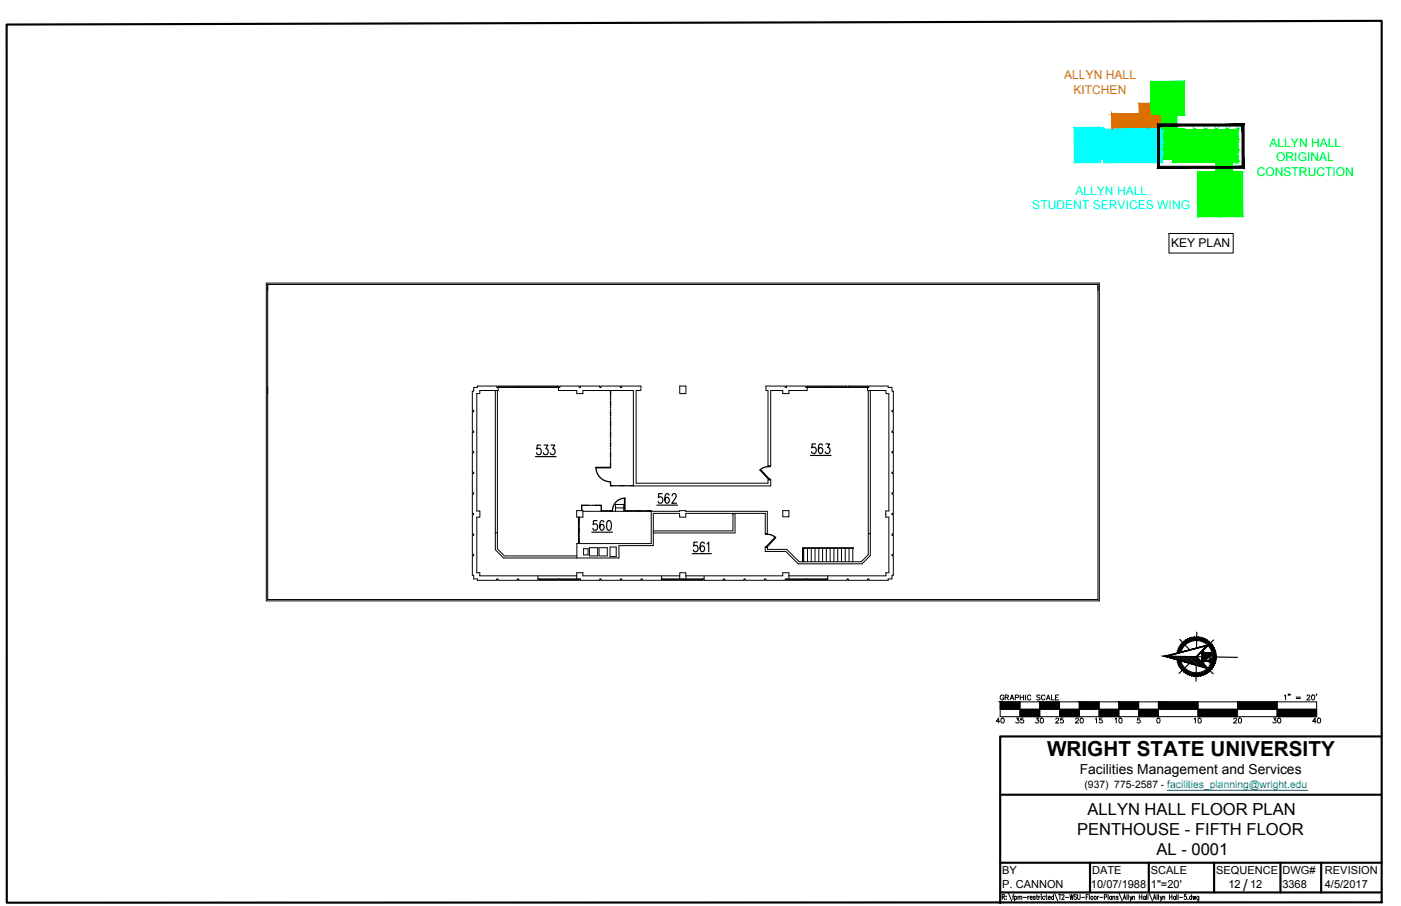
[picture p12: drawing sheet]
<svg xmlns="http://www.w3.org/2000/svg" width="432mm" height="279mm" viewBox="0 0 432 279" stroke-linecap="round" stroke-linejoin="round" font-family="sans-serif">
<!-- layer: A-EXISTING -->
<g fill="none" stroke="#000" stroke-width=".31">
<path d="M82.1 87.3h256.7v98h-256.7zM82.5 87.7h255.9v97.2h-255.9zM153.5 119.3h5.9M159.4 119.5v-.4h-5.9v.4h-.4v-.4h-5.9v.4h-1.2v1.1h-.4v6h.4v.4h-.4v5.9h.4v.4h-.4v6h.4v.4h-.4v5.9h.4v.4h-.4v6h.4v.4h-.4v5.9h.4v.4h-.4v6h.4v.4h-.4v5.9h.4v.4h-.4v6h.4v1.1h1.2v.5h5.9v-.5h.4v.5h5.9v-.5h.5v.5h5.9v-.5h.4v.5h5.9v-.5h.5v.5h5.9v-.5h.4v.5h5.9v-.5h.5v.5h5.9v-.5h.4v.5h5.9v-.5h.5v.5h5.9v-.5h.4v.5h5.9v-.5h.5v.5h5.9v-.5h.4v.5h5.9v-.5h.5v.5h5.9v-.5h.4v.5h5.9v-.5h.5v.5h5.9v-.5h.4v.5h5.9v-.5h.5v.5h5.9v-.5h.4v.5h5.9v-.5h.5v.5h5.9v-.5h.4v.5h5.9v-.5h1.2v-1.1h.4v-6h-.4v-.4h.4v-5.9h-.4v-.4h.4v-6h-.4v-.4h.4v-5.9h-.4v-.4h.4v-6h-.4v-.4h.4v-5.9h-.4v-.4h.4v-6h-.4v-.4h.4v-5.9h-.4v-.4h.4v-6h-.4v-1.1h-1.2v-.4h-5.9v.4h-.4v-.4h-5.9v.4M159.9 119.5v-.4h5.9v.4M159.9 119.3h5.9M166.2 119.5v-.4h5.9v.4h.5v-.4h5.9v.4h.4v-.4h5.9v.4h.5v-.4h5.9v.4h.4v-.4h5.9v1.3h-1.4v28.6h40.6v-1.1h.8v2h-43.5M166.2 119.3h5.9M209.5 119.1h1.9v2.3h-1.9zM248.8 119.3h5.9M254.7 119.5v-.4h-5.9v.4h-.5v-.4h-5.9v.4h-.4v-.4h-5.9v1.3h.6v23.3h.8v-23.3h3.8v1h1.9v-1h5.6v-.9h18.6v.9h5.6v1h1v36.2h-1v1.9h1v17.1h-1v1h-29.8M255.1 119.5v-.4h5.9v.4"/>
<path d="M255.1 119.3h5.9M261.5 119.3h5.9M152.7 120.4v43.9M153.3 120.4v48.9l2.2 2.1h22.3M188.1 120.4v1.6M188.1 122.3v.3M188.1 122.9v.3M188.1 123.6v1.6M188.1 125.5v.3M188.1 126.1v.3M188.1 126.7v1.6M188.1 128.6v.4"/>
<path d="M188.1 129.3v.3M188.1 129.9v1.6M188.1 131.8v.3M188.1 132.5v.3M188.1 133.1v1.6M188.1 135v.3M188.1 135.6v.3M188.1 136.3v1.6M188.1 138.2v.3M188.1 138.8v.3M188.1 139.4v1.6M188.2 120.4v1.6"/>
<path d="M188.2 122.3v.3M188.2 122.9v.3M188.2 123.6v1.6M188.2 125.5v.3M188.2 126.1v.3M188.2 126.7v1.6M188.2 128.6v.4M188.2 129.3v.3M188.2 129.9v1.6M188.2 131.8v.3M188.2 132.5v.3M188.2 133.1v1.6"/>
<path d="M188.2 135v.3M188.2 135.6v.3M188.2 136.3v1.6M188.2 138.2v.3M188.2 138.8v.3M188.2 139.4v1.6M267.6 120.4v44.2M268.2 120.4v50.9l-2.5 2.6h-19.7l-3.8-3.8h-6.3v-1.5h.6l-.2-.2M177.8 157.5h1.9v2h-1.9zM178.3 159.5v8.1M178.4 159.5v1.7M178.6 159.5v1.7"/>
<path d="M179.7 157.7h29.8v-.2h1.9v.2h25.1v6.9h-.6v-6.3h-24.5v1.2h-1.9v-1.2h-8.1v10h-10.6v3.8h-35.6l-2.5-2.6v-5.2h.6M181.5 155.8h-2.3v1.7M181.5 155.9h-2.2v1.6M181.8 155.8h.3M181.8 155.9h.3M182.4 155.8h.4M182.4 155.9h.4M183.1 155.8h2.3v1.8M183.1 155.9h2.2v1.7h.9M185.3 157.5h.9M186.6 157.5h.3M186.6 157.6h.3"/>
<path d="M187.2 157.5h.3M187.2 157.6h.3M187.8 157.5h1l-1 .1M188.1 141.3v.4M188.1 142v.3M188.1 142.6v1.6M188.2 142.6l-.1 1.5M188.2 141.3v.4M188.2 142v.3M189.3 149.7h-1.1l-.1-1.1v1.3h1.2M189.6 149.9h.3M189.7 149.7h.3"/>
<path d="M189.7 157.7v-2.1h2.5v2.1M189.7 156.6h2.5M190.2 149.9h.4M190.3 149.7h.3M190.9 149.9h1.6M190.9 149.7h1.6M192.5 157.5h1.8M192.6 157.5l1.7 .1M192.8 149.9h.3M192.8 149.7h.4M193.4 149.9h.3M193.5 149.7h.3"/>
<path d="M194.1 149.7h1.1M194.6 157.5h.3M194.6 157.6h.3M195.2 149.9v-29.5h-15.5v1h-1.9v-1h-5.7v-.9h-18.6v.9h-5.6v1h-.9v36.2h.9v1.9h-.9v17.1h.9v1h29.9M195.2 157.5h.4M195.2 157.6h.4M195.9 157.5h1.6M195.9 157.6h1.6M197.8 157.5h.3M197.8 157.6h.3M198.4 157.5h.3M198.4 157.6h.3"/>
<path d="M199 157.5h1.7M199 157.6h1.7M200.7 157.7v9.9h-22.9v4.5M225.9 158.3v5.4h-24.5M226.5 158.3v6.1h-25.1M236.8 143.7h.6v.2h-.6zM237 147.6l-.2 .1h.6v.2h-.6v-.2M241.3 157.5h1.9v1.9h-1.9zM273 158.5h.1M165.8 177.6v.9M166.2 178.5h5.9M166.2 178.7h5.9"/>
<path d="M172.6 178.5h5.9M172.6 178.7h5.9M178.4 161.5v.3M178.4 162.1v.3M178.4 162.8v1.6M178.4 164.7v.3M178.4 165.3v.3M178.4 165.9v1.7M178.6 161.5v.3M178.6 162.1v.3M178.6 162.8v1.6M178.6 164.7v.3"/>
<path d="M178.6 165.3v.3M178.6 165.9v1.7M179.9 169.2h1.3v1.9h-1.3zM181.7 168.9h2.5v2.5h-2.5zM184.6 168.9h2.6v2.5h-2.6zM188 168.7h1.9v3h-1.9zM203.9 177.6v.9M204.3 178.5h5.9M204.3 178.7h5.9M209.5 177.6v-1h1.9v1M209.5 177.6h-29.8v-1h-1.9v1.9M209.5 177.6v.9"/>
<path d="M210.7 178.5h5.9M210.7 178.7h5.9M211.4 177.6h29.9v-1h1.9v1.9M211.4 177.6v.9M217 177.6v.9M235.9 164.6h.6v.2h-.6zM242.4 178.5h5.9M242.4 178.7h5.9M247.3 173.2v-4.3h15.7v.2h-15.4v4.1M247.7 169.1v4.1M248.8 178.5h5.9M248.8 178.7h5.9"/>
<path d="M248.9 169.1v4.1M250 169.1v4.1M251.2 169.1v4.1M252.4 169.1v4.1M253.5 169.1v4.1M254.7 169.1v4.1M255.1 177.6v.9M255.9 169.1v4.1M257 169.1v4.1M258.2 169.1v4.1M259.3 169.1v4.1M260.5 169.1v4.1"/>
<path d="M261.7 169.1v4.1M262.8 169.1v4.1M268.2 164.6h-.6v6.5l-2.2 2.1h-19.1l-3.8-3.8h-6v-.6h-.6h.6v-.2"/>
</g>
<!-- layer: A-DOOR -->
<path d="M183.7 144.1a4.4 4.4 0 0 0 4.4 4.5M188.1 144.1h-4.4l4.4 .1M192.6 153.6a3.8 3.8 0 0 0-3.8 3.9M192.6 153.7l-.1 3.8M192.6 153.7v3.8M234.4 144.8l2.6 2.8M236.8 143.9l-1.4 .3-1.2 .7 2.6 2.8M236.5 164.8l1.3 .2 1.2 .8M238.9 165.7l-2.6 2.7M239.1 165.8l-2.6 2.8" fill="none" stroke="#000" stroke-width=".4"/>
<!-- layer: ROOM-NUMBER -->
<g fill="none" stroke="#000" stroke-width=".36">
<path d="M166.6 137.3h-1l-.1 1.2a.94 .94 0 0 1 1.4 .6 .94 .94 0 0 1-1 1.1l-.5-.5M167.7 137.3h1.2l-.7 1.1a.87 .87 0 0 1 .7 1.2 .87 .87 0 0 1-1.3 .3l-.1-.2M169.8 137.3h1.2l-.7 1.1a.87 .87 0 0 1 .7 1.2 .87 .87 0 0 1-1.3 .3l-.1-.2M251.4 136.9h-1.1l-.1 1.3a.94 .94 0 0 1 1.5 .5 .94 .94 0 0 1-1.1 1.2l-.5-.6M253.5 137.3l-.1-.3-.6-.1a2.29 2.29 0 0 0-.3 2.8 .81 .81 0 0 0 1.1-.8 .81 .81 0 0 0-1.1-.7l-.3 .7M254.5 136.9h1.2l-.6 1.1a.87 .87 0 0 1 .7 1.2 .87 .87 0 0 1-1.4 .4l-.1-.3M165 140.8h6.4M202.5 155.8h6.3M204.1 152.2h-1.1l-.1 1.3a.94 .94 0 0 1 1.5 .5 .94 .94 0 0 1-1.1 1.2l-.5-.6M206.2 152.6l-.1-.2-.5-.2a2.32 2.32 0 0 0-.4 2.9 .82 .82 0 0 0 1.1-.8 .82 .82 0 0 0-1.1-.8l-.3 .7M207.2 152.9l.1-.4a.68 .68 0 0 1 .9-.1 .68 .68 0 0 1 .1 1l-1.3 1.8h1.5M249.8 140.5h6.3"/>
<path d="M182.4 164.1h6.3M184 160.6h-1.1l-.1 1.2a.94 .94 0 0 1 1.5 .6 .94 .94 0 0 1-1 1.1l-.6-.5M186.1 161l-.1-.3-.5-.1a2.29 2.29 0 0 0-.3 2.8 .81 .81 0 0 0 1-.8 .81 .81 0 0 0-1-.8l-.4 .7M187.3 160.7l.5-.1a2.02 2.02 0 0 1 0 2.9h-.2a2.29 2.29 0 0 1-.3-2.8zM213.3 170.7h6M214.9 167.2h-1l-.1 1.3a.94 .94 0 0 1 1.4 .5 .94 .94 0 0 1-1 1.2l-.5-.6M217.1 167.6l-.1-.3-.6-.1a2.29 2.29 0 0 0-.3 2.8 .81 .81 0 0 0 1.1-.8 .81 .81 0 0 0-1.1-.7l-.3 .7M217.9 167.8l.5-.6v3"/>
</g>
<!-- layer: BORDER -->
<path d="M2 7.6l423.8-1.2v271.9l-423.7 .1zM425.8 227.1h-117.5v51.5M308.3 245.1h117.5M308.3 275.2h117.5M308.3 266.1h117.5M336 266.1v9.1M354.1 266.1v9.1M374.2 266.1v9.1M394.6 266.1v9.1M407.2 266.1v9.1" fill="none" stroke="#000" stroke-width=".66"/>
<!-- layer: BORDER-NOTE -->
<path d="M359.8 243.7h43.1" fill="none" stroke="#007095" stroke-width=".36"/>
<g fill="none" stroke="#000" stroke-width=".31">
<path d="M308.9 276.6l.7-.1v-.6h-.7v1.5M309.3 276.6l.4 .8M310.1 276.4h.1M310.1 277.3h.1M310.9 275.6l.9 2.3M312.1 276.4h.4M312.5 275.9l-.3 .3v1.2M312.7 276.6l.1-.1a.45 .45 0 0 1 .6 .4 .45 .45 0 0 1-.6 .4l-.1-.1M312.7 276.4v1.5M313.7 276.7l.3-.3 .3 .1v.9M313.7 276.4v1M314.3 276.7l.3-.3 .3 .1 .1 .9"/>
<path d="M315.4 276.7h1M316.8 276.4v1M317.2 276.4l-.4 .4M317.5 276.8h.6l-.1-.3a.44 .44 0 0 0-.5 .4 .44 .44 0 0 0 .5 .4l.1-.1M319.1 276.6l-.2-.2-.4 .2 .5 .4v.3l-.3 .1-.2-.2M319.4 276.4h.4M319.6 275.9v1.2l.2 .3M320.2 276.4v1M320.6 276.4l-.4 .4M320.9 275.9h.1M320.9 276.4v1M322 276.6l-.1-.1a.44 .44 0 0 0-.6 .4 .44 .44 0 0 0 .6 .4l.1-.1"/>
<path d="M322.3 276.4h.4M322.5 275.9v1.2l.2 .3M323.1 276.8h.6l-.1-.3a.45 .45 0 0 0-.5 .4 .45 .45 0 0 0 .5 .4l.1-.1M324.7 276.6l-.1-.1a.45 .45 0 0 0-.6 .4 .45 .45 0 0 0 .6 .4l.1-.1M324.7 275.9v1.5M325.1 275.6l.9 2.3M326.3 275.9h.7M326.7 275.9v1.5M327.3 276.2l.1-.2a.35 .35 0 0 1 .5 0 .35 .35 0 0 1 0 .5l-.6 .9h.7M328.3 276.7h1M329.7 275.9l.3 1.5 .3-1.5 .3 1.5 .2-1.5M331.8 276.1l-.3-.2-.4 .2v.3l.5 .3a.41 .41 0 0 1 .1 .6 .41 .41 0 0 1-.6-.1"/>
<path d="M332.1 275.9v1.1l.4 .4 .4-.2v-1.3M333.3 276.7h1M334.8 276.6h.4M335.5 275.9h-.7v1.5M335.7 275.9v1.5M338.2 276.4v1M338.7 276.4l-.5 .4M339 276.7h.9M340.4 276.7l.7-.2-.1-.6h-.6v1.5M341.5 275.9v1.5M342.6 276.6l-.1-.1a.45 .45 0 0 0-.6 .4 .45 .45 0 0 0 .6 .4l.1-.1M342.6 276.4v1"/>
<path d="M343 276.7l.3-.3 .2 .1 .1 .9M343 276.4v1M344.6 276.6l-.2-.2-.4 .2 .6 .4v.3l-.4 .1-.2-.2M344.9 275.6l1 2.3M346.1 277.4l.5-1.5 .4 1.5M346.3 276.9h.6M347.3 275.9v1.5M347.8 275.9v1.5M348.2 276.4l.4 1 .3-1M348.6 277.4l-.4 .5M349.1 276.7l.2-.3 .3 .1 .1 .9M349.1 276.4v1"/>
<path d="M351.1 276.6h.8M351.1 275.9v1.5M351.9 275.9v1.5M353 276.6l-.1-.1a.45 .45 0 0 0-.6 .4 .45 .45 0 0 0 .6 .4l.1-.1M353 276.4v1M353.4 275.9v1.5M353.8 275.9v1.5M354.2 275.6l1 2.3M355.4 277.4l.5-1.5 .4 1.5M355.6 276.9h.5M356.6 275.9v1.5M357.1 275.9v1.5"/>
<path d="M357.6 276.4l.3 1 .3-1M357.9 277.4l-.4 .5M358.4 276.7l.5-.2 .1 .9M358.4 276.4v1M360.4 276.6h.8M360.4 275.9v1.5M361.2 275.9v1.5M362.3 276.6l-.1-.1a.45 .45 0 0 0-.6 .4 .45 .45 0 0 0 .6 .4l.1-.1M362.3 276.4v1M362.7 275.9v1.5M363.1 275.9v1.5M363.6 276.7h.9"/>
<path d="M365.6 275.9h-.5l-.1 .6a.43 .43 0 0 1 .6 .1 .43 .43 0 0 1 0 .6 .43 .43 0 0 1-.6-.1M366.1 277.3h.1M367.3 276.6l-.2-.1a.45 .45 0 0 0-.5 .4 .45 .45 0 0 0 .5 .4l.2-.1M367.3 275.9v1.5M367.6 276.4l.2 1 .3-1 .2 1 .2-1M369.5 276.4l-.1 1.4h-.4M369.5 276.6l-.1-.1a.45 .45 0 0 0-.6 .4 .45 .45 0 0 0 .6 .4l.1-.1"/>
<circle cx="336.5" cy="276.8" r=".45"/>
<circle cx="337.6" cy="276.8" r=".45"/>
</g>
<!-- layer: NORTH -->
<g fill="#000" stroke="#000" stroke-width=".31">
<path d="M370.5 203.7l.1 .5zM370.6 201l.1 .1zM370.9 201.4v.1zM372.1 201.4h1.2l-1 1.4zM373 203.7v.1zM373.1 203.7l.1 .2zM373.2 203.7v.3zM373.2 203.6l.2 .7zM373.3 203.3l.1 .6z"/>
<path d="M362.8 203.6l.7-.2-.5 .8zM363.5 203.4l-.5 .8 .6-.2zM363 204.2l.6-.2-.4 .9zM363.6 204l-.4 .9 .6-.3zM363.2 204.9l.6-.3-.3 .9zM363.8 204.6l-.3 .9 .6-.3zM363.5 205.5l.6-.3-.2 .9zM364.1 205.2l-.2 .9 .5-.4zM363.9 206.1l.5-.4-.1 .9zM364.4 205.7l-.1 .9 .5-.4zM364.3 206.6l.5-.4v.9zM364.8 206.2v.9l.5-.5zM365.3 206.6l.1 .9-.6-.4zM365.3 206.6l.1 .9 .4-.6zM365.8 206.9l.2 1-.6-.4zM365.8 206.9l.2 1 .3-.6zM366.3 207.3l.3 .9-.6-.3zM366.3 207.3l.3 .9 .3-.7zM366.9 207.5l.4 .9-.7-.2zM366.9 207.5l.4 .9 .1-.7zM367.4 207.7l.6 .8-.7-.1zM367.4 207.7l.6 .8v-.7zM368 207.8l.7 .8-.7-.1zM368 207.8l.7 .8v-.8z"/>
<path d="M368.7 207.8l.6 .7-.6 .1zM368.7 207.8l.6 .7-.1-.7zM369.2 207.8l.8 .6-.7 .1zM369.2 207.8l.8 .6-.2-.7zM369.8 207.7l.8 .6-.6 .1zM369.8 207.7l.8 .6-.2-.7zM370.4 207.6l.9 .4-.7 .3zM370.4 207.6l.9 .4-.3-.6zM371 207.4l.9 .3-.6 .3zM371 207.4l.9 .3-.4-.6zM371.5 207.1l.9 .2-.5 .4zM371.5 207.1l.9 .2-.4-.6zM372 206.7l.9 .2-.5 .4zM372 206.7l.9 .2-.4-.6zM372.5 206.3l.9 .1-.5 .5zM372.9 205.9l-.4 .4 .9 .1zM372.9 205.9l.9-.1-.4 .6zM373.2 205.4l-.3 .5 .9-.1zM373.2 205.4l1-.2-.4 .6zM373.5 204.9l-.3 .5 1-.2zM373.5 204.9l.9-.3-.2 .6zM373.8 204.4l-.3 .5 .9-.3zM373.8 204.4l.8-.4-.2 .6zM373.9 203.8l-.1 .6 .8-.4zM373.9 203.8l.8-.5-.1 .7zM374 203.2l-.1 .6 .8-.5zM374 203.2l.8-.6-.1 .7zM374.1 202.6l-.1 .6 .8-.6zM374.1 202.6l.7-.7v.7zM374.1 202v.6l.7-.7zM374.7 201.3l.1 .6-.7 .1zM374 201.4l.1 .6 .6-.7zM374.5 200.6l.2 .7-.7 .1zM373.8 200.8l.2 .6 .5-.8zM374.2 200l.3 .6-.7 .2zM373.6 200.3l.2 .5 .4-.8zM373.9 199.4l.3 .6-.6 .3zM373.3 199.7l.3 .6 .3-.9zM373.5 198.8l.4 .6-.6 .3zM373 199.3l.3 .4 .2-.9zM373.1 198.3l.4 .5-.5 .5zM373.1 198.3l-.5 .5 .4 .5zM372.6 197.9l.5 .4-.5 .5zM372.6 197.9l-.5 .5 .5 .4zM372 197.5l.6 .4-.5 .5zM372 197.5l-.3 .5 .4 .4zM371.4 197.1l.6 .4-.3 .5zM371.4 197.1l-.3 .7 .6 .2zM370.8 196.8l.6 .3-.3 .7zM370.8 196.8l-.2 .7 .5 .3zM370.2 196.7l.6 .1-.2 .7zM370.2 196.7l-.2 .6 .6 .2zM369.5 196.5l.7 .2-.2 .6zM369.5 196.5l-.1 .7 .6 .1zM368.8 196.5h.7l-.1 .7zM368.8 196.5v.7h.6zM368.1 196.5h.7v.7zM368.1 196.5l.1 .7h.6zM367.5 196.6l.6-.1 .1 .7zM367.5 196.6l.1 .7 .6-.1zM366.8 196.8l.7-.2 .1 .7zM366.8 196.8l.2 .7 .6-.2zM366.2 197.1l.6-.3 .2 .7zM366.2 197.1l.3 .6 .5-.2zM365.5 197.4l.7-.3 .3 .6zM365.5 197.4l.4 .6 .6-.3zM365 197.8l.5-.4 .4 .6zM365 197.8l.4 .5 .5-.3zM364.5 198.3l.5-.5 .4 .5zM364.5 198.3l.5 .4 .4-.4zM364.5 198.3l.5 .4-1 .1zM364 198.8l.5 .4 .5-.5zM364 198.8l.5 .4-.9 .1zM363.6 199.3l.6 .4 .3-.5zM363.6 199.3l.6 .4-.9 .3zM363.3 200l.6 .3 .3-.6zM363.3 200l.6 .3-.9 .3zM363 200.6l.7 .2 .2-.5zM363 200.6l.7 .2-.9 .5zM362.8 201.3l.7 .1 .2-.6z"/>
<path d="M370.5 203.3l.1 .9zM370.5 203.3l.1 .9z"/>
<path d="M370.5 202.7l.1 1.1zM370.5 202.7l.2 1.1z"/>
<path d="M370.5 202.7l.2 1.1 .2-1.4zM370.9 202.4l.2 1.4h-.4z"/>
<path d="M370.5 201.4l.1 .5zM370.5 201.4l.1 .5zM370.5 201.4l.1 .5z"/>
<path d="M370.5 201.3l.1 .6zM370.5 201.3l.1 .6z"/>
<path d="M370.5 201.2l.1 .7zM370.5 201.2l.1 .7z"/>
<path d="M370.6 201.2v.6zM370.6 201.2v.6z"/>
<path d="M370.6 201.1l.1 .7zM370.6 201.1l.1 .7z"/>
<path d="M370.6 201l.1 .7zM370.6 201l.1 .7z"/>
<path d="M370.6 201l.1 .7zM370.6 201l.1 .7z"/>
<path d="M370.6 201l.1 .7zM370.6 201l.1 .7z"/>
<path d="M370.6 201l.1 .6zM370.6 201l.1 .6z"/>
<path d="M370.6 201l.1 .6zM370.6 201l.1 .6z"/>
<path d="M370.6 201l.1 .6zM370.6 201l.1 .6z"/>
<path d="M370.6 201l.1 .6zM370.6 201l.1 .6z"/>
<path d="M370.6 201l.1 .2zM370.6 201l.1 .2zM370.6 201l.1 .1z"/>
<path d="M370.5 202h.2zM370.5 200.9v1.1zM370.5 200.9l.1 1zM370.5 200.9h.2z"/>
<path d="M370.7 201.2v.4zM370.7 201.2v.4z"/>
<path d="M370.7 201.2v.4zM370.7 201.2v.4z"/>
<path d="M370.7 201.3v.3zM370.7 201.2v.4z"/>
<path d="M370.7 201.3v.3zM370.7 201.3l.1 .3z"/>
<path d="M370.7 201.3l.1 .3zM370.7 201.3l.1 .3z"/>
<path d="M370.7 201.3l.1 .3zM370.7 201.3l.1 .3z"/>
<path d="M370.7 201.3l.1 .3zM370.7 201.3l.1 .3z"/>
<path d="M371 201.3l2.5 .1zM371 201.4h2.5zM373.4 201.4v.7zM373.4 201.4v.7zM371.2 203.6l2.2-1.5zM371 203.7l2.4-1.7zM371 203.7h1.9zM371 203.7h1.9z"/>
<path d="M370.7 201.3l.1 .2zM370.7 201.3l.1 .2z"/>
<path d="M370.7 201.3l.1 .2zM370.8 201.3v.2z"/>
<path d="M370.8 201.3v.2zM370.8 201.3v.2z"/>
<path d="M370.8 201.3v.2zM370.8 201.4l.1 .1zM370.8 201.4l.1 .1zM370.8 201.4l.1 .1z"/>
<path d="M370.8 201.4l.1 .1zM370.9 201.4v.1zM370.9 201.4v.1z"/>
<path d="M370.9 202.4l.2 1.3 .1-1.5zM371.2 202.2l.2 1.2-.3 .3z"/>
<path d="M371 201.4h1.1zM371 201.5h1.1z"/>
<path d="M371.1 203.7h1.8zM371.1 203.8h1.8z"/>
<path d="M371.2 202.2l.2 1.2 .7-1.9zM372.1 201.5l.2 1.3-.9 .6z"/>
<path d="M358.8 202.3l13.4 3.9v-.2zM358.8 202.3l.8 .1 12.6 3.6zM358.8 202.3l.8 .1 13-3.6zM359.6 202.4l13-3.6-.7 .4zM371.9 199.2l-3 3.3 3.7-3.7zM368.6 202.5l3.3-3.3-3 3.3zM368.6 202.5l3.7 3.6-3.4-3.6zM368.6 202.5l3.7 3.6-.2 .1z"/>
<path d="M373.3 201.4l-1 1.4 1.1-.8zM373.3 201.4l.1 .6z"/>
<path d="M373 203.7v.1zM373 203.7v.1z"/>
<path d="M373 203.7v.1zM373 203.7v.1z"/>
<path d="M373 203.7v.1zM373 203.7l.1 .1z"/>
<path d="M373.1 203.7v.1zM373 203.7l.1 .1z"/>
<path d="M373.1 203.7v.1zM373.1 203.7v.2zM373.1 203.7v.2zM373.1 203.7v.2z"/>
<path d="M373.1 203.7v.2zM373.1 203.7v.2z"/>
<path d="M373.1 203.7v.2zM373.1 203.7l.1 .2z"/>
<path d="M373.1 203.7l.1 .2zM373.1 203.7l.1 .2zM373.1 203.7l.1 .2z"/>
<path d="M370.6 203.8l2.3 .1zM370.6 203.8h2.3zM370.6 203.8v.5zM370.6 203.8v.5zM370.5 204.2l.1 .1zM370.5 202.6v1.6zM370.5 202.6v1.6zM370.5 202.6l1.5-1zM370.6 202.7l1.6-1.2zM371 201.6l1.2-.1zM371 201.5h1.2z"/>
<path d="M373.1 203.7l.1 .2zM373.1 203.7l.1 .2z"/>
<path d="M373.1 203.7l.1 .2zM373.2 203.7v.2z"/>
<path d="M373.2 203.7v.2zM373.2 203.7v.3zM373.2 203.7v.3z"/>
<path d="M373.2 203.7v.3zM373.2 203.7v.3zM373.2 203.7v.3z"/>
<path d="M373.2 203.3h.2zM373.4 203.3v1zM373.4 203.3v1zM373.2 204.3h.2z"/>
<path d="M373.2 203.6l.1 .7zM373.2 203.6l.1 .7z"/>
<path d="M373.2 203.6l.1 .7zM373.2 203.6l.1 .7z"/>
<path d="M373.2 203.6l.1 .7zM373.2 203.6l.1 .7z"/>
<path d="M373.2 203.6l.1 .7zM373.2 203.6l.2 .7z"/>
<path d="M373.2 203.6l.2 .7zM373.2 203.6l.2 .7z"/>
<path d="M373.2 203.6l.2 .7zM373.2 203.6l.2 .7zM373.2 203.6l.2 .7z"/>
<path d="M373.2 204.1l.1 .2zM373.2 204.1l.1 .2z"/>
<path d="M373.2 204l.1 .3zM373.2 204l.1 .3z"/>
<path d="M373.2 203.5l.2 .7zM373.2 203.5l.2 .7z"/>
<path d="M373.3 203.5l.1 .6zM373.3 203.5l.1 .6z"/>
<path d="M373.3 203.4l.1 .7zM373.3 203.4l.1 .7z"/>
<path d="M373.3 203.4l.1 .6zM373.3 203.4l.1 .6z"/>
<path d="M373.3 203.3l.1 .6zM373.3 203.3l.1 .5z"/>
</g>
<circle cx="372.9" cy="203.7" r=".18" fill="#000"/>
<g fill="none" stroke="#000" stroke-width=".36">
<path d="M363.6 197.2l3.1 3.2M368.9 195l-.1 4.9M374.1 197.4l-3.3 3.1M359.2 202.4l11.5 .1M359.4 202.4h.1M359.7 202.4l.2 .2M360.1 202.4l.3 .3M360.5 202.4l.4 .5M360.9 202.4l.6 .6M361.2 202.4l.8 .8M361.6 202.4l.9 .9M362 202.4l1 1.1"/>
<path d="M362.4 202.4l1.2 1.2M362.7 202.4l1.4 1.4M363.1 202.4l1.5 1.5M363.5 202.4l1.6 1.7M363.9 202.4l1.7 1.8M363.9 201.1a5 5 0 0 1 7.8-2.6 5 5 0 0 1-.2 8.1 5 5 0 0 1-7.6-2.9M364.3 202.5l1.8 1.9M364.6 202.5l2 2M365 202.5l2.1 2.2M365.4 202.5l2.3 2.3M365.8 202.5l2.4 2.5M366.2 202.5l2.5 2.6-.1 5"/>
<path d="M366.5 202.5l2.7 2.8M366.7 204.5l-3.3 3.2M366.9 202.5l2.9 2.9M367.3 202.5l3 3.1M367.7 202.5l3.1 3.2M368 202.5l3.3 3.4M368.4 202.5l3.4 3.5M370.7 204.6l3.2 3.2M372.7 202.6l8.7 .1"/>
</g>
<!-- layer: Graphic Scale -->
<g fill="none" stroke="#000" stroke-width=".31">
<path d="M308.3 216.4h97.5v4.6h-97.5zM308.3 218.7h97.5M309.4 214.7a.57 .57 0 0 0-.7-.4 .57 .57 0 0 0-.4 .6v.4a.55 .55 0 0 0 .5 .6 .55 .55 0 0 0 .6-.6h-.4M309.8 215h.9v-.5l-.9-.2v1.6M310.3 215l.5 .9M311.3 215.9l.6-1.6 .6 1.6M311.5 215.3h.8M312.9 215.1l.9-.1 .1-.4-.3-.3h-.7v1.6M314.4 216.4v4.6M314.4 214.3v1.6M314.4 215h1.1M315.5 214.3v1.6"/>
<path d="M316 214.3v1.6M317.7 214.7a.56 .56 0 0 0-.6-.4 .56 .56 0 0 0-.5 .6v.4a.56 .56 0 0 0 .5 .6 .56 .56 0 0 0 .6-.4M320.5 216.4v4.6M320.5 214.5l-.3-.2-.7 .2 .1 .3 .9 .6-.3 .5-.7-.3M322.1 214.7a.57 .57 0 0 0-.7-.4 .57 .57 0 0 0-.4 .6v.4a.57 .57 0 0 0 .4 .6 .57 .57 0 0 0 .7-.4M322.5 215.9l.6-1.6 .6 1.6M322.7 215.3h.7M324.1 214.3v1.6h.9M325.3 215h.6M326.3 214.3h-1v1.6h1M326.6 216.4v4.6M332.6 216.4v4.6"/>
<path d="M338.7 216.4v4.6M344.8 216.4v4.6M350.9 216.4v4.6M357 216.4v4.6M369.2 216.4v4.6M381.4 216.4v4.6M393.6 216.4v4.6M395.9 214.6l.3-.3v1.6M397.2 214.1l-.2 .4M397.6 214.1l-.1 .4M399.5 215h1.3M399.5 215.4h1.3"/>
<path d="M402.8 214.7l.3-.4 .6 .3-.9 1.3h1M404.4 214.4a.7 .7 0 0 1 .8 .7 .7 .7 0 0 1-.8 .7l-.2-.6zM405.8 214.1l-.1 .4M351.3 221.4h-.7l-.1 .7a.54 .54 0 0 1 .8 0 .54 .54 0 0 1-.1 .8 .54 .54 0 0 1-.8-.2M356.7 221.5a.7 .7 0 0 1 .9 .7 .7 .7 0 0 1-.9 .7l-.2-.6z"/>
</g>
<g fill="#000" stroke="#000" stroke-width=".31">
<path d="M308.3 216.4l6.1 2.3v-2.3zM308.3 216.4l6.1 2.3h-6.1z"/>
<path d="M314.4 218.7l6.1 2.3v-2.3zM314.4 218.7l6.1 2.3h-6.1z"/>
<path d="M320.5 216.4l6.1 2.3v-2.3zM320.5 216.4l6.1 2.3h-6.1z"/>
<path d="M326.6 218.7l6 2.3v-2.3zM326.6 218.7l6 2.3h-6z"/>
<path d="M332.6 216.4l6.1 2.3v-2.3zM332.6 216.4l6.1 2.3h-6.1z"/>
<path d="M338.7 218.7l6.1 2.3v-2.3zM338.7 218.7l6.1 2.3h-6.1z"/>
<path d="M344.8 216.4l6.1 2.3v-2.3zM344.8 216.4l6.1 2.3h-6.1z"/>
<path d="M350.9 218.7l6.1 2.3v-2.3zM350.9 218.7l6.1 2.3h-6.1z"/>
<path d="M357 216.4l12.2 2.3v-2.3zM357 216.4l12.2 2.3h-12.2z"/>
<path d="M369.2 218.7l12.2 2.3v-2.3zM369.2 218.7l12.2 2.3h-12.2z"/>
<path d="M381.4 216.4l12.2 2.3v-2.3zM381.4 216.4l12.2 2.3h-12.2z"/>
<path d="M393.6 218.7l12.2 2.3v-2.3zM393.6 218.7l12.2 2.3h-12.2z"/>
</g>
<!-- layer: SQ FT - Allyn Hall Original Construction -->
<g fill="#0f0" stroke="#0f0" stroke-width=".31">
<path d="M371.4 39.8h.2z"/>
<path d="M368.1 39.8h.2z"/>
<path d="M369.3 53.1h5.5z"/>
<path d="M354.7 25.1l10.3 6.8v-6.8zM354.7 25.1l10.3 6.8h-10.3z"/>
<path d="M354.9 31.9l10.1 3.4v-3.4zM354.9 31.9l10.1 3.4h-10.1z"/>
<path d="M358.2 35.3l6.8 .1zM358.2 35.3l6.8 .1z"/>
<path d="M358.2 35.4l4.4 4.4v-4.4zM358.2 35.4l4.4 4.4h-4.4z"/>
<path d="M358.2 39.8h6.8zM358.2 39.8h6.8z"/>
<path d="M378.1 39.8l.2 .2zM378.1 39.8l.2 .2z"/>
<path d="M374.8 39.8l.2 .2zM374.8 39.8l.2 .2z"/>
<path d="M371.4 39.8l.2 .2zM371.4 39.8l.2 .2z"/>
<path d="M368.1 39.8l.2 .2zM368.1 39.8l.2 .2z"/>
<path d="M358.3 39.8l6.7 .2v-.2zM358.3 39.8l6.7 .2h-6.7z"/>
<path d="M371.4 40h10.1zM368.3 40h13.2z"/>
<path d="M358.3 40h10zM358.3 40h10z"/>
<path d="M358.3 40l23.2 .1zM358.3 40l23.2 .1z"/>
<path d="M358.3 40.1l23.2 3.1v-3.1zM358.3 40.1l23.2 3.1h-23.2z"/>
<path d="M358.3 43.2l23.3 .2v-.2zM358.3 43.2l23.3 .2h-23.3z"/>
<path d="M358.3 43.4h23.2zM358.3 43.4h23.2z"/>
<path d="M357.9 43.4l23.6 .7v-.7zM357.9 43.4l23.6 .7h-23.6z"/>
<path d="M358.2 44.1l23.3 1.4v-1.4zM358.2 44.1l23.3 1.4h-23.3z"/>
<path d="M357.6 45.5l23.9 1v-1zM357.6 45.5l23.9 1h-23.9z"/>
<path d="M357.6 46.5h24zM357.6 46.5h24z"/>
<path d="M358.2 46.5l23.4 .2v-.2zM358.2 46.5l23.4 .2h-23.4z"/>
<path d="M358.2 46.7l23.3 .5v-.5zM358.2 46.7l23.3 .5h-23.3z"/>
<path d="M358.3 47.2l23.2 1.9v-1.9zM358.3 47.2l23.2 1.9h-23.2z"/>
<path d="M361.4 49.1l20.1 .8v-.8zM361.4 49.1l20.1 .8h-20.1z"/>
<path d="M361.4 49.9l18.4 .1v-.1zM361.4 49.9l18.4 .1h-18.4z"/>
<path d="M374.8 50l5 3.1v-3.1zM374.8 50l5 3.1h-5z"/>
<path d="M374.8 53.1h8.1zM374.8 53.1h8.1z"/>
<path d="M369.3 53.1l13.6 13.7v-13.7zM369.3 53.1l13.6 13.7h-13.6z"/>
</g>
<!-- layer: SQ FT - KITCHEN -->
<g fill="#dd6e00" stroke="#dd6e00" stroke-width=".31">
<path d="M354.5 39.8h3.7z"/>
<path d="M353.3 39.9l1.2 .1z"/>
<path d="M351.2 31.9l3.7 3.2v-3.2zM351.2 31.9l3.7 3.2h-3.7z"/>
<path d="M342.8 35.1l12.1 .2zM342.8 35.1l12.1 .2z"/>
<path d="M342.8 35.3l15.4 .1zM342.8 35.3l15.4 .1z"/>
<path d="M342.8 35.4l15.4 3.6v-3.6zM342.8 35.4l15.4 3.6h-15.4z"/>
<path d="M342.9 39l15.3 .8v-.8zM342.9 39l15.3 .8h-15.3z"/>
<path d="M342.9 39.8l11.6 .1zM342.9 39.8l11.6 .1z"/>
</g>
<!-- layer: SQ FT - STUDENT SERVICES WING -->
<g fill="#0ff" stroke="#0ff" stroke-width=".31">
<path d="M354.5 39.8h3.8z"/>
<path d="M331.2 39.3l7.7 .3v-.3zM331.2 39.3l7.7 .3h-7.7z"/>
<path d="M331.2 39.6l8.9 .3v-.3zM331.2 39.6l8.9 .3h-8.9z"/>
<path d="M354.5 39.8l3.8 .2zM354.5 39.8l3.8 .2z"/>
<path d="M331.2 39.9l22.1 .1zM331.2 39.9l22.1 .1z"/>
<path d="M331.2 40l27.1 3.4v-3.4zM331.2 40l27.1 3.4h-27.1z"/>
<path d="M331.2 43.4l26.7 .7v-.7zM331.2 43.4l26.7 .7h-26.7z"/>
<path d="M331.2 44.1l27 1.4v-1.4zM331.2 44.1l27 1.4h-27z"/>
<path d="M331.2 45.5l26.4 1v-1zM331.2 45.5l26.4 1h-26.4z"/>
<path d="M331.2 46.5l27 .7v-.7zM331.2 46.5l27 .7h-27z"/>
<path d="M331.2 47.2l27.1 1.9v-1.9zM331.2 47.2l27.1 1.9h-27.1z"/>
<path d="M331.2 49.1l27.1 .1zM331.2 49.1l27.1 .1z"/>
<path d="M340.3 49.2l18 .9v-.9zM340.3 49.2l18 .9h-18z"/>
<path d="M331.2 49.2l7.8 .9v-.9zM331.2 49.2l7.8 .9h-7.8z"/>
<path d="M354.6 39.9l3.7-.1zM354.4 39.8h3.9zM354.4 39.8l.2 .3zM354.4 39.8l.2 .3zM353.3 40.1h1.3zM353.3 40.1l1.1-.2zM353.4 39.8l-.1 .2zM340.1 40l13.3-.2zM340.1 39.8h13.3z"/>
</g>
<circle cx="340.1" cy="39.9" r=".18" fill="#0ff"/>
<path d="M340 39.7l.1 .2zM340 39.7l.1-.2v.4zM338.8 39.7l1.3-.2zM338.8 39.7l1.3-.2zM338.8 39.4v.3zM338.8 39.4l.2-.1v.2zM331.2 39.4l7.8-.1zM331.1 39.3h7.9zM331.1 39.3l.1 10.7zM331.1 39.3v10.9zM331.2 50l-.1 .2 7.8-.2zM331.1 50.2h7.9zM338.9 49.1l.1 1.1zM338.9 49.1l.1 1.1zM338.9 49.1h1.5zM339 49.2l1.4-.1zM340.2 49.2l.2 .8v-.9zM340.2 49.2v1zM340.4 50l-.2 .2 18-.2zM340.2 50.2h18.1zM358.2 49.1l.1 1.1zM358.2 49.1l.1 1.1zM358.2 47.3l.1 1.8zM358.3 47.2v1.9zM358.1 47.3l.2-.1zM358.2 47.2l-.1 .1zM358.1 46.6v.7zM358.1 46.6l.1-.1v.7zM357.5 46.6l.7-.1zM357.5 46.6l.7-.1zM357.5 45.4v1.2zM357.5 45.4l.2 1.1zM357.5 45.4h.6zM357.7 45.5h.5zM358.1 44.1l.1 1.4zM358.2 44v1.5zM357.8 44.1l.4-.1zM357.8 44.1l.4-.1zM357.8 43.3v.8zM357.8 43.3l.2 .7zM357.8 43.3h.4zM358 43.5h.3zM358.2 40l.1 3.5zM358.2 40l.1 3.5zM358.2 40l.1 .1zM358.2 40l.2 .1zM358.2 39.8l.2 .3zM358.2 39.8l.2 .3z" fill="#0ff" stroke="#0ff" stroke-width=".31"/>
<!-- layer: SQ FT - KITCHEN -->
<circle cx="342.9" cy="39.9" r=".18" fill="#dd6e00"/>
<g fill="#dd6e00" stroke="#dd6e00" stroke-width=".31">
<path d="M342.8 39l.1 .9zM342.8 39l.1-.1v1z"/>
<path d="M342.7 35.3l.2 3.7zM342.7 35.3l.2 3.7z"/>
<path d="M342.7 35.1l.2 .3zM342.7 35.1l.2 .3zM342.7 35.1h8.4zM342.9 35.2h8.4zM351.1 31.9l.2 3.3zM351.1 31.9l.2 3.3zM351.1 31.9h3.8zM351.3 32l3.6-.1z"/>
</g>
<path d="M342.7 35.3l.2 .1" fill="none" stroke="#dd6e00" stroke-width=".31"/>
<!-- layer: SQ FT - Allyn Hall Original Construction -->
<g fill="#0f0" stroke="#0f0" stroke-width=".31">
<path d="M354.7 32l.2-.1z"/>
<path d="M358.1 35.3l.2 4.5zM358.1 35.3l.2 4.5z"/>
<path d="M354.9 35.3l3.3-.1zM354.9 35.2h3.3z"/>
<path d="M354.8 31.9l.1 3.4zM354.8 31.9l.1 3.4z"/>
</g>
<circle cx="354.7" cy="31.9" r=".18" fill="#0f0"/>
<g fill="#0f0" stroke="#0f0" stroke-width=".31">
<path d="M354.7 25.1h10.4zM354.7 25.2l10.4-.1zM364.9 25.2l.2 10.3v-10.4zM364.9 25.2l.2 10.3zM362.7 35.5h2.4zM362.6 35.3h2.3zM362.6 35.3l.1 4.5zM362.6 35.3v4.6zM362.7 39.8l-.1 .1 2.4-.1zM362.6 39.9l2.4-.1zM365 39.8l-.1 .1zM364.9 39.9v.2zM365 40l-.1 .1 3.1-.1zM364.9 40.1h3.3zM368 39.8l.2 .3zM368 39.8l.2 .3zM368 39.8h.4zM368.2 39.9l.2-.1zM368.4 39.8l-.2 .1zM368.2 39.9v.2zM368.2 40.1l3.2-.1zM368.2 40.1h3.3zM371.4 39.8l.1 .3zM371.4 39.8l.1 .3zM371.4 39.8h.3zM371.5 39.9l.2-.1zM371.7 39.8l-.1 .1zM371.6 39.9v.2zM371.7 40l-.1 .1 3.1-.1zM371.6 40.1h3.2zM374.7 39.8l.1 .3zM374.7 39.8l.1 .3zM374.7 39.8h.3zM374.8 39.9l.2-.1zM375 39.8l-.1 .1zM374.9 39.9v.2zM375 40l-.1 .1 3.1-.1zM374.9 40.1h3.3zM378 39.8l.2 .3zM378 39.8l.2 .3zM378 39.8h.4zM378.2 39.9l.2-.1zM378.4 39.8l-.2 .1zM378.2 39.9v.2zM378.4 40l-.2 .1 3.2-.1zM378.2 40.1h3.3zM381.4 39.8l.1 .3zM381.4 39.8l.1 .3zM381.4 39.8h.3zM381.5 39.9l.2-.1zM381.7 39.8v.3zM381.6 39.9l.1 .2zM381.6 40l.1 .1zM381.4 39.9l.1 .2zM381.4 39.9l.1 3.2zM381.4 39.9v3.3zM381.5 43.1l-.1 .1 .3-.1zM381.4 43.2l.3-.1zM381.6 43.2l.1 .2v-.3zM381.6 43.2l.1 .2zM381.6 43.3l.1 .1zM381.4 43.3l.1 .1zM381.4 43.3l.1 3.1zM381.4 43.3v3.3zM381.5 46.4l-.1 .2 .3-.2zM381.4 46.6l.3-.2zM381.7 46.4v.4zM381.6 46.6l.1 .2zM381.6 46.6l.1 .2zM381.4 46.6l.1 .2zM381.4 46.6l.1 3.2zM381.4 46.6v3.3zM381.5 49.8l-.1 .1 .3-.1zM381.4 49.9l.3-.1zM381.6 49.9l.1 .2v-.3zM381.6 49.9l.1 .2zM381.4 50.1h.3zM381.5 50l-.1 .1zM381.4 49.9v.2zM381.4 49.9l.1-.1zM379.9 49.9l1.6-.1zM379.8 49.8h1.7zM379.8 49.8l.1 3.3zM379.8 49.8v3.4zM379.9 53.1l-.1 .1 3.2-.1zM379.8 53.2l3.2-.1zM382.9 53.2l.1 13.6v-13.7zM382.9 53.2l.1 13.6zM375.9 66.8h7.1zM375.9 66.7h7zM375.1 66.8l.8-.1zM375.1 66.7h.8zM369.2 66.8l5.9-.1zM369.2 66.8l5.9-.1zM369.2 53.1v13.7zM369.2 53.1l.2 13.6zM369.2 53.1h5.5zM369.4 53.2h5.4zM374.7 50.1l.1 3.1zM374.8 50v3.2zM373.9 50.1l.9-.1zM373.9 50h.9zM361.4 50.1l12.5-.1zM361.5 50h12.4l-12.5 .1zM361.4 49.2v.9zM361.5 49.1v.9zM358.3 49.2l3.2-.1zM358.3 49.1h3.2z"/>
<path d="M354.7 25.1l.1 6.8zM354.7 25.1l.1 6.8z"/>
</g>
<!-- layer: 0 -->
<path d="M360.3 72h19.8v6h-19.8z" fill="none" stroke="#000" stroke-width=".31"/>
<path d="M382.8 38.9v12.4l.6 .6zM382.8 38.9l.6-.7v13.7zM357.4 38.9h25.4l.6-.7zM356.7 38.2h26.7l-26 .7zM356.7 38.2l.7 13.1v-12.4zM356.7 38.2l.7 13.1-.7 .6zM357.4 51.3l-.7 .6 26.1-.6zM356.7 51.9l26.1-.6 .6 .6z" fill="#000" stroke="#000" stroke-width=".31"/>
<text font-size="6.4" x="322.7" y="233.1">WRIGHT STATE UNIVERSITY</text>
<g font-size="5.1">
<text x="335.2" y="251.3">ALLYN HALL FLOOR PLAN</text>
<text x="332" y="257.4">PENTHOUSE - FIFTH FLOOR</text>
<text x="356.4" y="263.5">AL - 0001</text>
<text x="383.1" y="274.6">/</text>
</g>
<g font-size="4.9">
<text x="306.2" y="224.4">40</text>
<text x="312.2" y="224.4">35</text>
<text x="318.2" y="224.4">30</text>
<text x="324.6" y="224.4">25</text>
<text x="330.6" y="224.4">20</text>
<text x="336.5" y="224.4">15</text>
<text x="342.9" y="224.4">10</text>
<text x="367.2" y="224.4">10</text>
<text x="379.2" y="224.4">20</text>
<text x="391.6" y="224.4">30</text>
<text x="403.6" y="224.4">40</text>
</g>
<text font-size="4.3" x="332.8" y="238.7">Facilities Management and Services</text>
<g font-size="3.7" fill="#dd6e00">
<text x="328" y="24.5">ALLYN HALL</text>
<text x="330.8" y="29">KITCHEN</text>
</g>
<g font-size="3.7" fill="#0f0">
<text x="391.3" y="45.3">ALLYN HALL</text>
<text x="393.3" y="49.8">ORIGINAL</text>
<text x="387.3" y="54.3">CONSTRUCTION</text>
</g>
<g font-size="3.7" fill="#0ff">
<text x="318.2" y="64.6">STUDENT SERVICES WING</text>
<text x="331.4" y="60.1">ALLYN HALL</text>
</g>
<text font-size="3.7" x="360.9" y="76.2">KEY PLAN</text>
<g font-size="3.4">
<text x="308.9" y="269.4">BY</text>
<text x="336.6" y="269.4">DATE</text>
<text x="354.7" y="269.4">SCALE</text>
<text x="374.8" y="269.4">SEQUENCE</text>
<text x="395.2" y="269.4">DWG#</text>
<text x="408.4" y="269.4">REVISION</text>
<text x="308.9" y="274">P. CANNON</text>
<text x="336.2" y="274">10/07/1988</text>
<text x="354.7" y="274">1&quot;=20'</text>
<text x="378.6" y="274">12</text>
<text x="385.3" y="274">12</text>
<text x="395.2" y="274">3368</text>
<text x="408.3" y="273.9">4/5/2017</text>
</g>
<text font-size="3.2" x="334.3" y="243.1">(937) 775-2587 - facilities_planning@wright.edu</text>
</svg>
